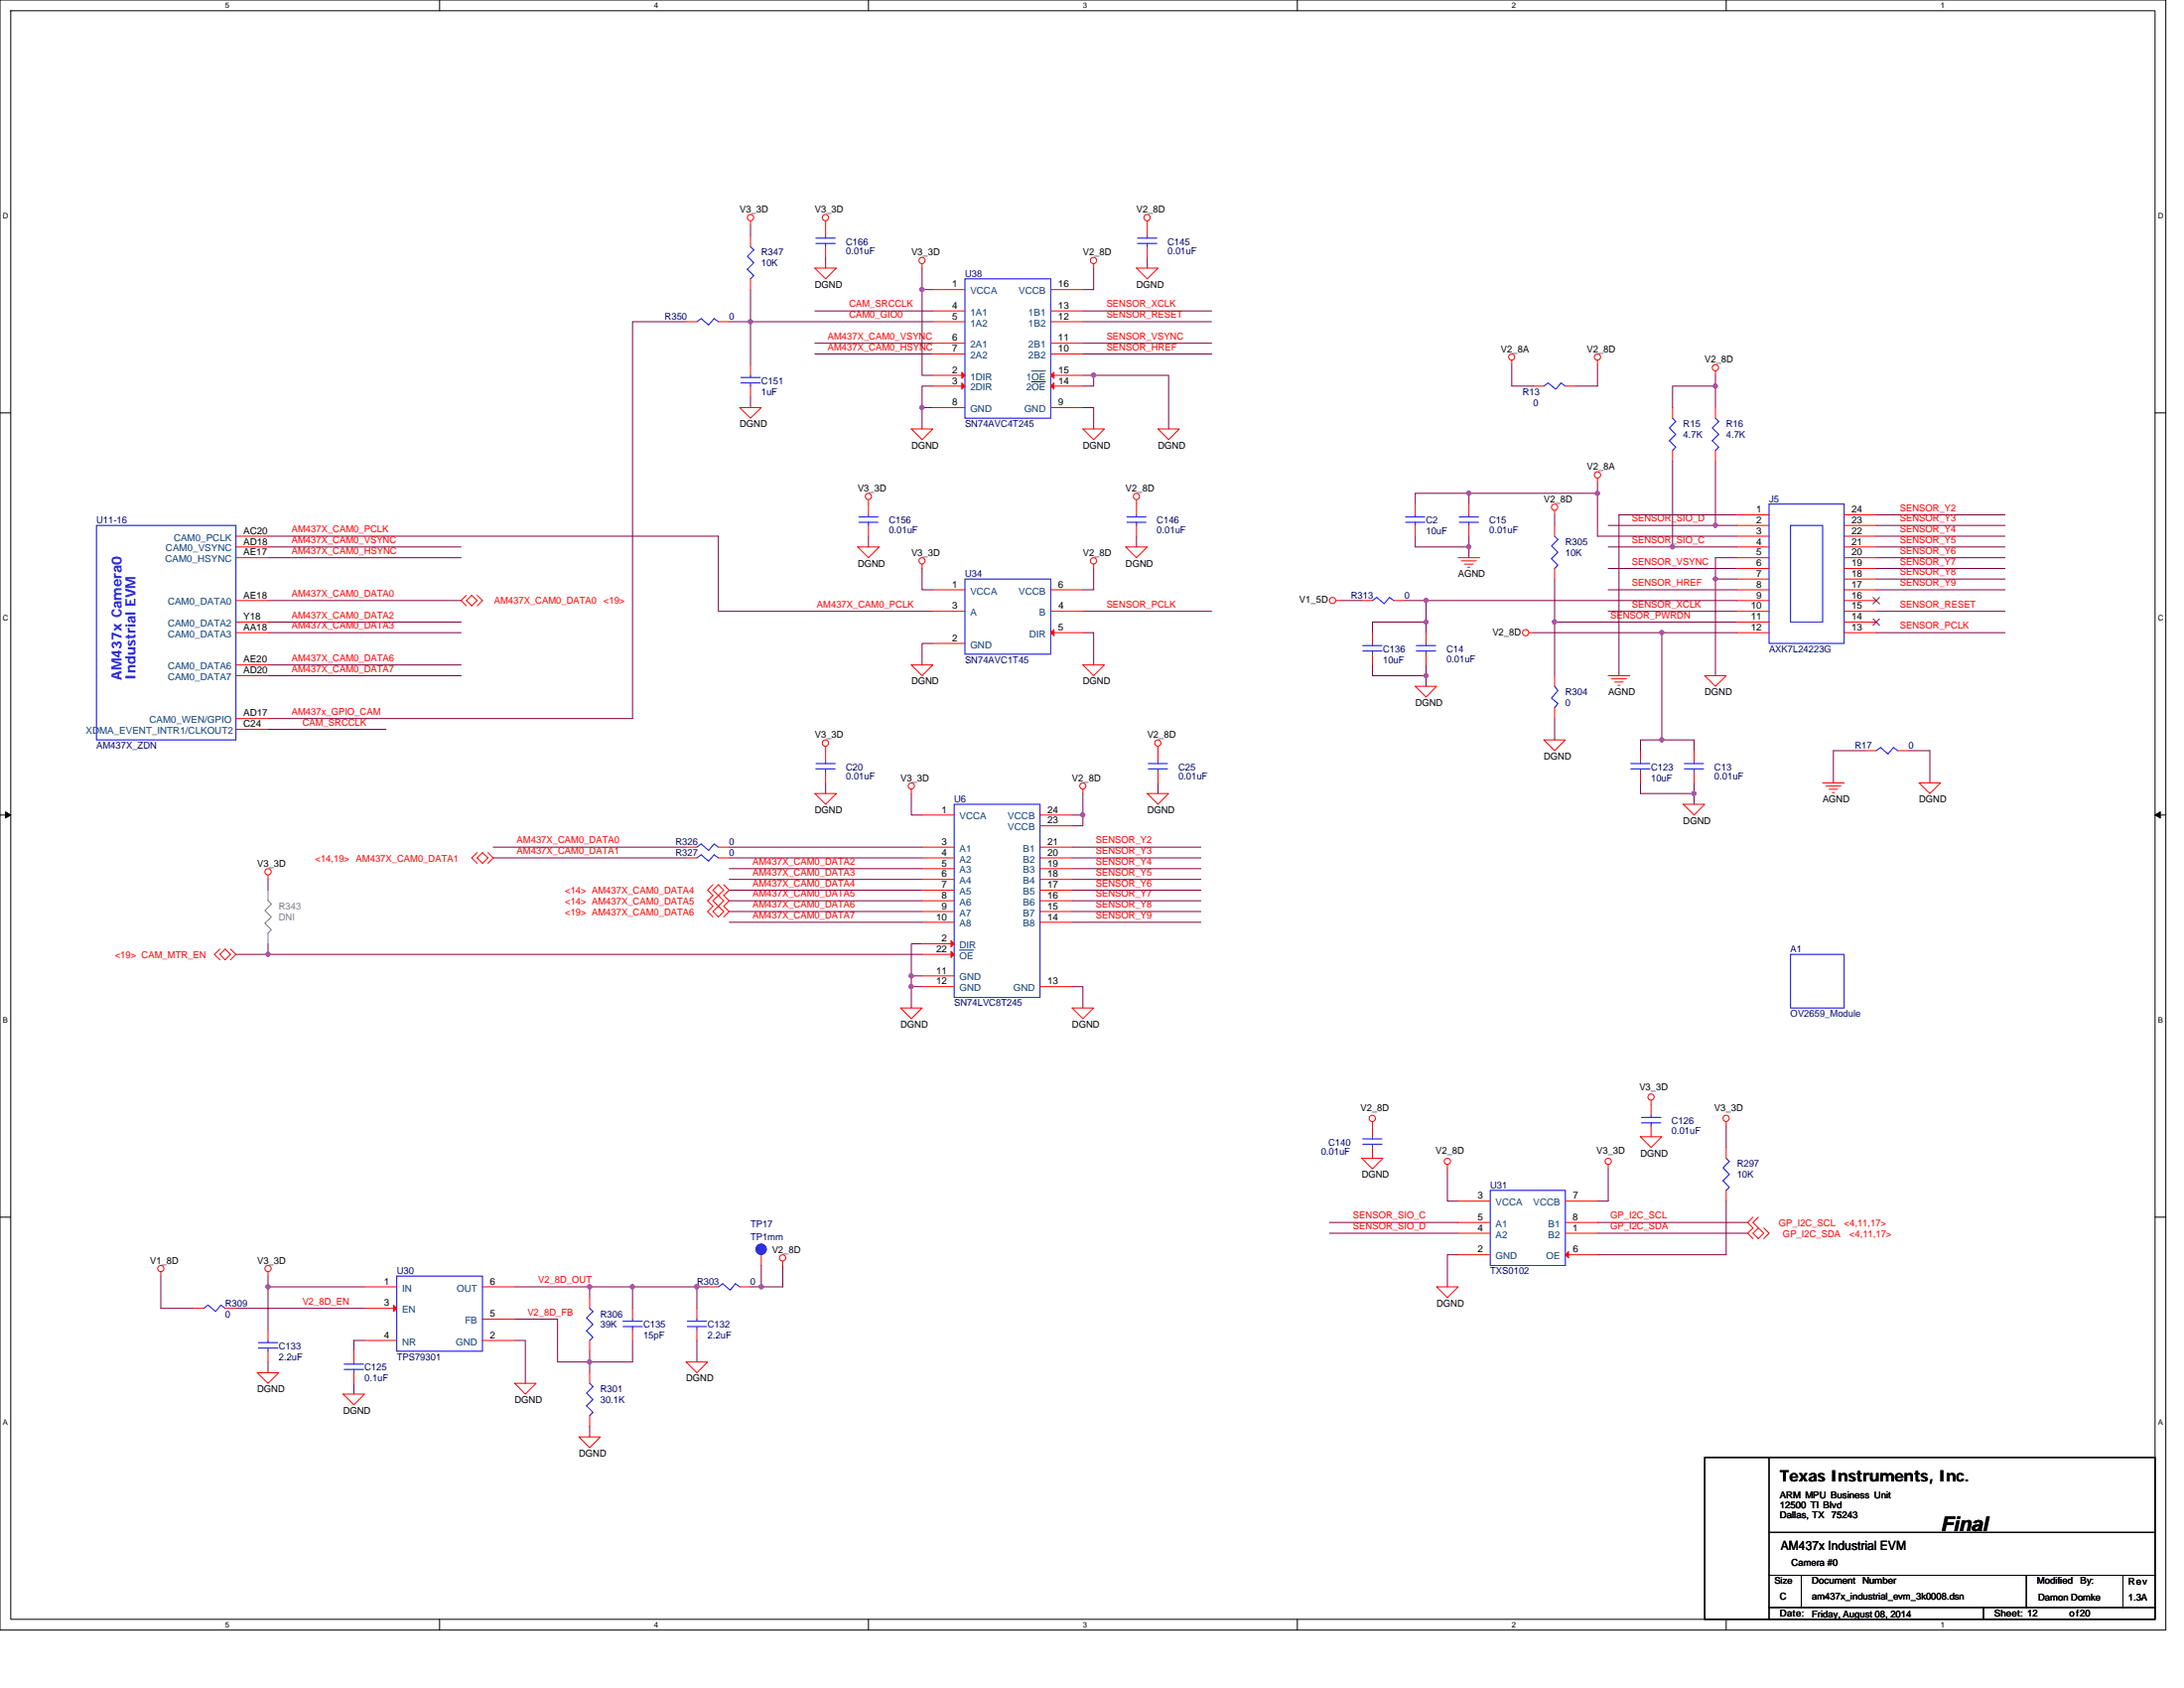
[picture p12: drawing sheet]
<svg xmlns="http://www.w3.org/2000/svg" width="279mm" height="216mm" viewBox="0 0 279 216" stroke-linecap="round" stroke-linejoin="round" font-family="sans-serif">
<path d="M0 0h277.1v208.5h-277.1zM1.4 1.4h274.3v205.7h-274.3z" fill="none" stroke="#000" stroke-width=".13"/>
<g fill="#fff">
<path d="M28.8 .1h.6v1.1h-.6z"/>
<path d="M28.8 207.3h.6v1.1h-.6z"/>
</g>
<path d="M56.2 0v1.4M56.2 207.1v1.4" fill="none" stroke="#000" stroke-width=".13"/>
<g fill="#fff">
<path d="M83.7 .1h.5v1.1h-.5z"/>
<path d="M83.7 207.3h.5v1.1h-.5z"/>
</g>
<path d="M111.1 0v1.4M111.1 207.1v1.4" fill="none" stroke="#000" stroke-width=".13"/>
<g fill="#fff">
<path d="M138.5 .1h.6v1.1h-.6z"/>
<path d="M138.5 207.3h.6v1.1h-.6z"/>
</g>
<path d="M166 0v1.4M166 207.1v1.4" fill="none" stroke="#000" stroke-width=".13"/>
<g fill="#fff">
<path d="M193.4 .1h.6v1.1h-.6z"/>
<path d="M193.4 207.3h.6v1.1h-.6z"/>
</g>
<path d="M220.8 0v1.4M220.8 207.1v1.4" fill="none" stroke="#000" stroke-width=".13"/>
<g fill="#fff">
<path d="M248.3 .1h.5v1.1h-.5z"/>
<path d="M248.3 207.3h.5v1.1h-.5z"/>
<path d="M.4 27.1h.7v1.1h-.7z"/>
<path d="M276.1 27.1h.7v1.1h-.7z"/>
<path d="M.4 78.5h.7v1.1h-.7z"/>
<path d="M276.1 78.5h.7v1.1h-.7z"/>
</g>
<path d="M0 52.8h1.4M275.7 52.8h1.4" fill="none" stroke="#000" stroke-width=".13"/>
<g fill="#fff">
<path d="M.4 130h.6v1.1h-.6z"/>
<path d="M276.1 130h.6v1.1h-.6z"/>
</g>
<path d="M0 104.2h1.4M275.7 104.2h1.4" fill="none" stroke="#000" stroke-width=".13"/>
<path d="M.7 103.8l.7 .4-.7 .4zM275.7 104.2l.7-.4v.8z" fill="#000" stroke="#000" stroke-width=".13"/>
<g fill="#fff">
<path d="M.4 181.4h.6v1.1h-.6z"/>
<path d="M276.1 181.4h.6v1.1h-.6z"/>
</g>
<path d="M0 155.7h1.4M275.7 155.7h1.4M218.1 186.4h57.6v20.7h-57.6zM226.3 186.4v20.6M226.3 196h49.4M226.3 201.5h49.4M226.3 205.6h49.4M230.4 201.5v4.1M253.7 205.6v1.4M259.2 201.5v4.1M271.6 201.5v4.1" fill="none" stroke="#000" stroke-width=".13"/>
<g fill="none" stroke="#800040" stroke-width=".13">
<path d="M96 37v4.1M96 28.8v1.4M104.2 39.8h15.1M105.6 32.9v1.4M118 34.3v2.7h1.3M118 37v11h1.3M138.5 39.8h16.5M139.9 34.3v2.7h-1.4M146.8 32.9v1.4M87.8 41.1h-6.9v50.8h-46.6M93.3 41.1h2.7M96 41.1v5.5"/>
<path d="M96 50.8v1.3M96 41.1h23.3M104.2 43.9h15.1M104.2 45.3h15.1M118 52.1h1.3M118 52.1v2.8M119.3 49.4h-1.3v2.7M138.5 41.1h16.5M138.5 43.9h16.5M138.5 45.3h16.5M138.5 52.1h1.4v2.8M138.5 48h1.4"/>
<path d="M139.9 48h9.6v6.9M139.9 48v1.4h-1.4M193.4 46.6v2.8h2.8M204.4 46.6v2.8h-2.8M214 59v11M219.5 49.4v2.7M219.5 49.4h-5.5v2.7M219.5 59v8.2M219.5 48v1.4M34.3 68.6h57.6v9.6h27.4M34.3 70h24.7M34.3 71.3h24.7"/>
<path d="M34.3 76.8h24.7M34.3 79.6h24.7M111.1 68.6v1.4M118 72.7v2.7h1.3M138.5 78.2h16.5M139.9 72.7v2.7h-1.4M145.4 68.6v1.4M171.4 76.8h2.8M179.7 76.8h2.7M181.1 68.6v1.4h6.8M182.4 76.8h39.8M182.4 79.6v1.3"/>
<path d="M182.4 79.6h-6.8v1.3M182.4 76.8v2.8M187.9 63.1h16.5M187.9 63.1v1.4M187.9 68.6v1.4M187.9 63.1h-6.8v1.4M187.9 70v1.3M198.9 79.6h23.3M198.9 79.6v6.8M198.9 65.8v1.4M198.9 74.1v5.5M204.4 63.1v5.5h17.8"/>
<path d="M204.4 61.7v1.4M205.7 72.7h16.5M205.7 75.4h16.5M205.7 78.2h16.5M205.7 67.2h13.8M205.7 70h8.3M214 70h8.2M219.5 67.2h2.7M219.5 74.1v12.3M222.2 71.3h-2.7v2.8h2.7M222.2 65.8h-15.1v20.6M240 65.8h16.5"/>
<path d="M240 67.2h16.5M240 68.6h16.5M240 70h16.5M240 75.4h16.5M240 74.1h16.5M240 72.7h16.5M240 71.3h16.5M240 78.2h16.5M34.3 93.3h15.1M34.3 80.9h24.7M34.3 86.4h24.7M34.3 85h24.7"/>
<path d="M119.3 82.3h-1.3v2.7M138.5 80.9h1.4v4.1M175.6 85v1.4h6.8M182.4 86.4v1.4M182.4 85v1.4M196.2 80.9h16.4M198.9 91.9v2.7M212.6 80.9h9.6M212.6 94.6h-2.7v1.4M212.6 80.9v13.7M212.6 94.6h4.1v1.4M238.7 96h-4.2v4.1"/>
<path d="M240 80.9h16.5M244.2 96h2.7v4.1M34.3 112.5v1.4M63.1 108.4h24.7M63.1 109.7h24.7M93.3 108.4h24.7M93.3 109.7h24.7M93.3 111.1h24.7M93.3 112.5h24.7M93.3 115.2h24.7M93.3 113.9h24.7M93.3 118h24.7"/>
<path d="M93.3 116.6h24.7M105.6 100.1v1.4M116.6 101.5v2.7h1.4M137.2 116.6h16.4M137.2 118h16.4M137.2 108.4h16.4M137.2 109.7h16.4M137.2 111.1h16.4M137.2 112.5h16.4M137.2 115.2h16.4M137.2 113.9h16.4M138.5 101.5v2.7h-1.3"/>
<path d="M138.5 104.2v1.4h-1.3M148.1 100.1v1.4M209.9 100.1v1.4h6.8M216.7 101.5v1.4M216.7 100.1v1.4M34.3 120.7v1.4h-4.1M34.3 122.1h83.7M116.6 124.8h1.4M116.6 126.2h1.4M116.6 124.8v1.4M116.6 126.2v2.7M118 120.7h-1.4v4.1"/>
<path d="M137.2 126.2h1.3v2.7M170.1 156.4h16.4M170.1 157.7h16.4M185.2 149.5v4.1h1.3M204.4 156.4h19.2M204.4 157.7h19.2M205.7 149.5v4.1h-1.3M220.8 153.6v6.9h-16.4M220.8 144v2.8M20.6 163.2v4.1h4.1M30.2 167.3h16.4M34.3 164.6h12.3"/>
<path d="M34.3 164.6v5.5M34.3 174.2v1.4M34.3 163.2v1.4M45.3 176.9v1.4M46.6 171.4h-1.3v1.4M65.8 164.6h9.6M65.8 171.4h1.4v5.5M65.8 168.7h5.5v5.5h4.1M75.4 174.2v1.4M75.4 164.6v1.4M75.4 172.8v1.4M75.4 164.6h5.5"/>
<path d="M80.9 164.6v2.7M80.9 164.6h8.3M80.9 171.5v2.7h-5.5M89.2 164.6h1.3M89.2 171.4v2.8M89.2 164.6v2.7M96 164.6h1.4M97.4 161.9v2.7M100.1 161.9v2.7h-2.7M186.5 160.5h-1.3v4.1M75.4 182.4v1.4"/>
</g>
<g fill="#f0f" stroke="#f0f" stroke-width=".13">
<circle cx="219.4" cy="74" r=".27"/>
<circle cx="96" cy="41.1" r=".27"/>
<circle cx="117.9" cy="52.1" r=".27"/>
<circle cx="204.4" cy="63.1" r=".27"/>
<circle cx="187.9" cy="63.1" r=".27"/>
<circle cx="182.4" cy="79.6" r=".27"/>
<circle cx="182.4" cy="86.4" r=".27"/>
<circle cx="187.9" cy="69.9" r=".27"/>
<circle cx="216.7" cy="101.5" r=".27"/>
<circle cx="212.6" cy="94.6" r=".27"/>
<circle cx="212.6" cy="80.9" r=".27"/>
<circle cx="219.4" cy="49.4" r=".27"/>
<circle cx="138.5" cy="104.2" r=".27"/>
<circle cx="116.6" cy="124.8" r=".27"/>
<circle cx="116.6" cy="126.2" r=".27"/>
<circle cx="219.4" cy="67.2" r=".27"/>
<circle cx="214" cy="69.9" r=".27"/>
<circle cx="198.9" cy="79.6" r=".27"/>
<circle cx="139.9" cy="48" r=".27"/>
<circle cx="117.9" cy="37" r=".27"/>
<circle cx="89.1" cy="164.6" r=".27"/>
<circle cx="34.3" cy="164.6" r=".27"/>
<circle cx="75.4" cy="174.2" r=".27"/>
<circle cx="80.9" cy="164.6" r=".27"/>
<circle cx="97.4" cy="164.6" r=".27"/>
<circle cx="75.4" cy="164.6" r=".27"/>
<circle cx="182.4" cy="76.8" r=".27"/>
<circle cx="34.3" cy="122.1" r=".27"/>
</g>
<g fill="none" stroke="#f00" stroke-width=".13">
<path d="M96 28.3v.5M96 30.2v1.4M96 35.7v1.3M104.2 34.3h2.8l-1.4 1.4zM105.6 28.3v1.9M105.6 31.6v1.3M118 33.7v.6M119.3 37h4.1M119.3 39.8h4.1M134.4 37h4.1M134.4 39.8h4.1M139.9 33.7v.6"/>
<path d="M145.4 34.3h2.7l-1.3 1.4zM146.8 28.3v1.9M146.8 31.6v1.3M87.8 41.1h1.4M91.9 41.1h1.4M94.6 52.1h2.8l-1.4 1.4zM96 46.6v1.4M96 49.4v1.4M116.6 54.9h2.7l-1.3 1.3zM119.3 52.1h4.1M119.3 48h4.1M119.3 41.1h4.1"/>
<path d="M119.3 43.9h4.1M119.3 45.3h4.1M119.3 49.4h4.1M134.4 52.1h4.1M134.4 41.1h4.1M134.4 43.9h4.1M134.4 45.3h4.1M134.4 48h4.1M134.4 49.4h4.1M138.5 54.9h2.8l-1.4 1.3zM148.1 54.9h2.8l-1.4 1.3zM193.4 46.1v.5"/>
<path d="M196.2 49.4h1.3M200.3 49.4h1.3M204.4 46.1v.5M214 52.1v1.4M214 57.6v1.4M219.5 47.5v.5M219.5 52.1v1.4M219.5 57.6v1.4M30.2 68.6h4.1M30.2 70h4.1M30.2 71.3h4.1M30.2 76.8h4.1"/>
<path d="M30.2 79.6h4.1M59.7 76.8l.6-.7 .7 .7-.7 .7zM59.7 76.1l-.7 .7 .7 .7M61 76.1l.7 .7-.7 .7M109.7 70h2.8l-1.4 1.3zM111.1 63.9v1.9M111.1 67.2v1.4M118 72.2v.5M119.3 75.4h4.1M119.3 78.2h4.1M134.4 75.4h4.1M134.4 78.2h4.1"/>
<path d="M139.9 72.2v.5M144 70h2.8l-1.4 1.3zM145.4 63.9v1.9M145.4 67.2v1.4M170.9 76.8h.6M174.2 76.8h1.4M178.3 76.8h1.4M181.1 64.5v1.3M181.1 67.2v1.4M186.5 71.3h2.8M186.9 71.7h2M187.4 72.2h1.1"/>
<path d="M187.8 72.6h.2M187.9 64.5v1.3M187.9 67.2v1.4M198.9 65.3v.5M198.9 67.2v1.4M198.9 72.7v1.4M204.4 61.2v.5M222.2 65.8h4.1M222.2 67.2h4.1M222.2 68.6h4.1M222.2 70h4.1M222.2 71.3h4.1"/>
<path d="M222.2 72.7h4.1M222.2 74.1h4.1M222.2 75.4h4.1M222.2 76.8h4.1M222.2 78.2h4.1M222.2 79.6h4.1M235.9 65.8h4.1M235.9 67.2h4.1M235.9 68.6h4.1M235.9 70h4.1M235.9 71.3h4.1M235.9 72.7h4.1"/>
<path d="M235.9 74.1h4.1M235.9 75.4h4.1M235.9 76.8h4.1M235.9 78.2h4.1M235.9 79.6h4.1M30.2 80.9h4.1M30.2 85h4.1M30.2 86.4h4.1M30.2 93.3h4.1M30.2 91.9h4.1M105.6 95.5v1.9M105.6 98.8v1.3"/>
<path d="M116.6 85h2.7l-1.3 1.4zM119.3 82.3h4.1M134.4 80.9h4.1M138.5 85h2.8l-1.4 1.4zM148.1 95.5v1.9M148.1 98.8v1.3M175.6 80.9v1.4M175.6 83.7v1.3M181.1 87.8h2.7l-1.4 1.4zM182.4 80.9v1.4M182.4 83.7v1.3M195.6 80.9h.6"/>
<path d="M197.5 94.6h2.8l-1.4 1.4zM198.9 86.4v1.4M198.9 90.5v1.4M205.7 86.4h2.8M206.2 86.8h1.9M206.6 87.2h1.1M207 87.7h.2M209.9 96v1.4M209.9 98.8v1.3M216.7 96v1.4M216.7 98.8v1.3M218.1 86.4h2.7l-1.3 1.4z"/>
<path d="M222.2 80.9h4.1M235.9 80.9h4.1M238.7 96h1.3M242.8 96h1.4M34.3 111.9v.6M61 109.7l.7-.6 .7 .6-.7 .7zM61 109.1l-.7 .6 .7 .7M62.4 109.1l.7 .6-.7 .7M87.8 109.7h1.4M87.8 108.4h1.4M91.2 113.2l-.7 .7 .7 .6-.7 .7 .7 .7-.7 .7 .7 .7M91.2 113.9l.7-.7 .7 .7-.7 .6z"/>
<path d="M91.2 116.6l.7-.7 .7 .7-.7 .7zM91.9 109.7h1.4M91.9 108.4h1.4M91.9 114.5l.7 .7-.7 .7M91.9 114.5l-.7 .7 .7 .7M92.6 113.2l.7 .7-.7 .6 .7 .7-.7 .7 .7 .7-.7 .7M104.2 101.5h2.8l-1.4 1.4zM116.6 100.9v.6M118 104.2h4.1M118 108.4h4.1M118 109.7h4.1M118 111.1h4.1"/>
<path d="M118 112.5h4.1M118 113.9h4.1M118 115.2h4.1M118 116.6h4.1M118 118h4.1M133.1 104.2h4.1M133.1 108.4h4.1M133.1 109.7h4.1M133.1 111.1h4.1M133.1 112.5h4.1M133.1 113.9h4.1M133.1 115.2h4.1"/>
<path d="M133.1 116.6h4.1M133.1 118h4.1M133.1 105.6h4.1M138.5 100.9v.6M146.8 101.5h2.7l-1.4 1.4zM215.3 102.9h2.8l-1.4 1.3zM233.2 100.1h2.7M233.6 100.5h1.9M234 100.9h1.1M234.4 101.4h.3M245.5 100.1h2.8l-1.4 1.4zM28.1 121.4l-.7 .7 .7 .7"/>
<path d="M28.1 122.1l.7-.7 .7 .7-.7 .7zM29.5 121.4l.7 .7-.7 .7M115.2 128.9h2.8l-1.4 1.4zM118 124.8h4.1M118 120.7h4.1M118 122.1h4.1M118 126.2h4.1M133.1 126.2h4.1M137.2 128.9h2.7l-1.4 1.4zM174.2 148.1h2.7l-1.3 1.4zM175.6 143.5v1.9M175.6 146.8v1.3"/>
<path d="M185.2 148.9v.6M186.5 153.6h4.1M186.5 156.4h4.1M186.5 157.7h4.1M200.3 153.6h4.1M200.3 156.4h4.1M200.3 157.7h4.1M205.7 148.9v.6M209.9 145.4h2.7l-1.4 1.4zM211.2 140.7v1.9M211.2 144v1.4M220.8 143.5v.5"/>
<path d="M220.8 146.8v1.3M220.8 152.3v1.3M224.3 157.7l.6-.6 .7 .6-.7 .7zM224.3 155.7l-.7 .7 .7 .7-.7 .6 .7 .7M224.9 155.7l-.6 .7 .6 .7M225.6 157.1l.7 .6-.7 .7M20.6 162.7v.5M24.7 167.3h1.4M28.8 167.3h1.4M32.9 175.6h2.8l-1.4 1.3zM34.3 162.7v.5M34.3 170.1v1.3"/>
<path d="M34.3 172.8v1.4M43.9 178.3h2.7l-1.3 1.4zM45.3 172.8v1.4M45.3 175.6v1.3M46.6 164.6h4.2M46.6 167.3h4.2M46.6 171.4h4.2M61.7 164.6h4.1M61.7 168.7h4.1M61.7 171.4h4.1M65.8 176.9h2.8l-1.4 1.4zM75.4 175.6v1.3"/>
<path d="M75.4 166v1.3M75.4 171.4v1.4M80.9 167.3v1.4M80.9 170.1v1.4M87.8 174.2h2.7l-1.3 1.4zM89.2 167.3v1.4M89.2 170.1v1.4M90.5 164.6h1.4M94.6 164.6h1.4M97.4 160.5v1.4M100.1 161.3v.6M183.8 164.6h2.7l-1.3 1.4z"/>
<path d="M186.5 160.5h4.1M200.3 160.5h4.1M74.1 183.8h2.7l-1.4 1.4zM75.4 181.1v1.3"/>
<circle cx="96" cy="27.8" r=".4"/>
<circle cx="105.6" cy="27.8" r=".4"/>
<circle cx="117.9" cy="33.3" r=".4"/>
<circle cx="139.9" cy="33.3" r=".4"/>
<circle cx="146.7" cy="27.8" r=".4"/>
<circle cx="193.4" cy="45.7" r=".39"/>
<circle cx="204.4" cy="45.7" r=".4"/>
<circle cx="219.5" cy="47" r=".4"/>
<circle cx="111.1" cy="63.5" r=".4"/>
<circle cx="117.9" cy="71.7" r=".4"/>
<circle cx="139.9" cy="71.7" r=".4"/>
<circle cx="145.4" cy="63.5" r=".4"/>
<circle cx="170.5" cy="76.8" r=".4"/>
<circle cx="198.9" cy="64.9" r=".4"/>
<circle cx="204.4" cy="60.7" r=".4"/>
<circle cx="105.6" cy="95" r=".4"/>
<circle cx="148.1" cy="95" r=".4"/>
<circle cx="195.2" cy="80.9" r=".4"/>
<circle cx="34.3" cy="111.5" r=".4"/>
<circle cx="116.6" cy="100.5" r=".4"/>
<circle cx="138.5" cy="100.5" r=".39"/>
<circle cx="175.6" cy="143" r=".4"/>
<circle cx="185.2" cy="148.5" r=".4"/>
<circle cx="205.7" cy="148.5" r=".4"/>
<circle cx="211.2" cy="140.3" r=".4"/>
<circle cx="220.8" cy="143" r=".4"/>
<circle cx="20.6" cy="162.3" r=".4"/>
<circle cx="34.3" cy="162.3" r=".4"/>
<circle cx="100.1" cy="160.9" r=".4"/>
</g>
<g fill="none" stroke="#00f" stroke-width=".13">
<path d="M96 31.6l.4 .4-.8 .8 .8 .8-.8 .8 .8 .9-.4 .4M104.4 31.1h2.4M104.4 30.5h2.4M105.6 30.2v.3M105.6 31.1v.5M123.4 35.7h11v17.8h-11zM145.5 31.1h2.5M145.5 30.5h2.5M146.8 30.2v.3M146.8 31.1v.5M89.2 41.1l.5-.4 1 .9 .7-.9 .5 .4M94.8 49h2.5"/>
<path d="M94.8 48.3h2.5M96 48v.3M96 49v.4M197.5 49.4l.6-.4 .9 .8 .7-.8 .6 .4M214 53.5l.4 .4-.8 .8 .8 .9-.8 .8 .8 .8-.4 .4M219.5 53.5l.4 .4-.8 .8 .8 .9-.8 .8 .8 .8-.4 .4M12.3 67.2h17.9v27.4h-17.9zM109.9 66.8h2.4M109.9 66.1h2.4M111.1 65.8v.3M111.1 66.8v.4M123.4 74.1h11v9.6h-11z"/>
<path d="M144.2 66.8h2.4M144.2 66.1h2.4M145.4 65.8v.3M145.4 66.8v.4M175.6 76.8l.5-.4 1 .8 .7-.8 .5 .4M179.8 66.8h2.5M179.8 66.1h2.5M181.1 65.8v.3M181.1 66.8v.4M186.7 66.8h2.4M186.7 66.1h2.4M187.9 65.8v.3"/>
<path d="M187.9 66.8v.4M198.9 68.6l.4 .4-.8 .8 .8 .8-.8 .9 .8 .8-.4 .4M226.3 64.5h9.6v17.8h-9.6zM229.1 67.2h4.1v12.4h-4.1zM104.4 98.3h2.4M104.4 97.7h2.4M105.6 97.4v.3M105.6 98.3v.5M146.9 98.3h2.5M146.9 97.7h2.5M148.1 97.4v.3M148.1 98.3v.5"/>
<path d="M174.3 83.3h2.5M174.3 82.6h2.5M175.6 82.3v.3M175.6 83.3v.4M181.2 83.3h2.5M181.2 82.6h2.5M182.4 82.3v.3M182.4 83.3v.4M198.9 87.8l.4 .5-.8 1 .8 .7-.4 .5M208.6 98.3h2.5M208.6 97.7h2.5M209.9 97.4v.3"/>
<path d="M209.9 98.3v.5M215.5 98.3h2.5M215.5 97.7h2.5M216.7 97.4v.3M216.7 98.3v.5M242.8 96l-.6-.4-.7 .8-.9-.8-.6 .4M91.9 109.7l-.5-.4-.7 .9-1-.9-.5 .4M91.9 108.4l-.5-.5-.7 .9-1-.9-.5 .5M122.1 102.9h11v24.7h-11zM229.1 122.1h6.8v6.8h-6.8zM174.3 146.3h2.5M174.3 145.7h2.5"/>
<path d="M175.6 145.4v.3M175.6 146.3v.5M190.6 152.3h9.7v9.6h-9.7zM210 143.6h2.5M210 142.9h2.5M211.2 142.6v.3M211.2 143.6v.4M220.8 148.1l.4 .4-.8 .9 .8 .8-.8 .8 .8 .8-.4 .5M28.8 167.3l-.5-.4-.7 .8-1-.8-.5 .4M33.1 172.4h2.4M33.1 171.7h2.4M34.3 171.4v.3"/>
<path d="M34.3 172.4v.4M44 175.2h2.5M44 174.5h2.5M45.3 174.2v.3M45.3 175.2v.4M50.8 163.2h10.9v9.6h-10.9zM75.4 176.9l.5 .5-.9 .8 .9 .8-.9 .8 .9 .8-.5 .5M75.4 167.3l.5 .4-.9 .9 .9 .8-.9 .8 .9 .8-.5 .4M79.7 169.7h2.5M79.7 169h2.5M80.9 168.7v.3M80.9 169.7v.4"/>
<path d="M87.9 169.7h2.5M87.9 169h2.5M89.2 168.7v.3M89.2 169.7v.4M94.6 164.6l-.5-.4-.7 .8-.9-.8-.6 .4"/>
</g>
<g fill="#f00" stroke="#f00" stroke-width=".13">
<path d="M123 47.6l.4 .4-.4 .4z"/>
<path d="M123 49l.4 .4-.4 .4z"/>
<path d="M134.8 47.6v.8l-.4-.4z"/>
<path d="M134.4 49.4l.4-.4v.8z"/>
<path d="M50.4 166.9l.4 .4-.4 .4z"/>
<path d="M200.3 160.5l.4-.4v.8z"/>
<path d="M134.8 80.5v.8l-.4-.4z"/>
<path d="M121.7 120.3l.4 .4-.4 .4z"/>
<path d="M121.7 121.7l.4 .4-.4 .4z"/>
</g>
<path d="M132 47.5h1.8M132 48.8h1.8M122.7 121.5h1.8" fill="none" stroke="#004080" stroke-width=".13"/>
<path d="M239.6 76.4l.9 .8M239.6 79.2l.9 .8M240.4 76.4l-.8 .8M240.4 79.2l-.8 .8" fill="none" stroke="#804000" stroke-width=".13"/>
<path d="M34.3 113.9v1.3l.4 .4-.8 .9 .8 .8-.8 .8 .8 .8-.4 .4v1.4" fill="none" stroke="#808080" stroke-width=".13"/>
<circle cx="97.4" cy="159.8" r=".67" fill="#00f" stroke="#00f" stroke-width=".13"/>
<text font-size="2.6" x="248.3" y="195.8">Final</text>
<text font-size="2" x="227.7" y="189.5">Texas Instruments, Inc.</text>
<g font-size="1.8" fill="#00f">
<text x="15.5" y="87" transform="rotate(-90 15.5 87)">AM437x Camera0</text>
<text x="17.3" y="87" transform="rotate(-90 17.3 87)">Industrial EVM</text>
</g>
<text font-size="1.6" x="227.8" y="198.2">AM437x Industrial EVM</text>
<g font-size="1.2">
<text x="94.6" y="27.2">V3_3D</text>
<text x="104.2" y="27.2">V3_3D</text>
<text x="145.4" y="27.2">V2_8D</text>
<text x="116.6" y="32.7">V3_3D</text>
<text x="138.5" y="32.7">V2_8D</text>
<text x="104.2" y="36.8">DGND</text>
<text x="121.8" y="36.7">1</text>
<text x="121.8" y="39.5">4</text>
<text x="121.8" y="40.9">5</text>
<text x="135.4" y="39.5">13</text>
<text x="135.4" y="40.9">12</text>
<text x="135.4" y="36.7">16</text>
<text x="145.4" y="36.8">DGND</text>
<text x="121.8" y="47.7">2</text>
<text x="121.8" y="43.6">6</text>
<text x="121.8" y="45">7</text>
<text x="135.4" y="43.6">11</text>
<text x="135.4" y="45">10</text>
<text x="135.4" y="47.7">15</text>
<text x="192" y="45">V2_8A</text>
<text x="203" y="45">V2_8D</text>
<text x="218.1" y="46.4">V2_8D</text>
<text x="121.8" y="51.8">8</text>
<text x="121.8" y="49.1">3</text>
<text x="135.4" y="51.8">9</text>
<text x="135.4" y="49.1">14</text>
<text x="94.6" y="54.6">DGND</text>
<text x="116.6" y="57.4">DGND</text>
<text x="138.5" y="57.4">DGND</text>
<text x="148.1" y="57.4">DGND</text>
<text x="109.7" y="62.8">V3_3D</text>
<text x="144" y="62.8">V2_8D</text>
<text x="197.5" y="64.2">V2_8D</text>
<text x="203" y="60.1">V2_8A</text>
<text x="224.7" y="65.6">1</text>
<text x="236.9" y="65.6">24</text>
<text x="31.1" y="71">AE17</text>
<text x="31.1" y="69.7">AD18</text>
<text x="31.1" y="68.3">AC20</text>
<text x="116.6" y="71.1">V3_3D</text>
<text x="138.5" y="71.1">V2_8D</text>
<text x="224.7" y="66.9">2</text>
<text x="224.7" y="68.3">3</text>
<text x="224.7" y="69.7">4</text>
<text x="224.7" y="71">5</text>
<text x="236.9" y="66.9">23</text>
<text x="236.9" y="68.3">22</text>
<text x="236.9" y="69.7">21</text>
<text x="236.9" y="71">20</text>
<text x="31.1" y="76.5">AE18</text>
<text x="109.7" y="72.5">DGND</text>
<text x="121.8" y="75.1">1</text>
<text x="121.8" y="77.9">3</text>
<text x="135.4" y="75.1">6</text>
<text x="135.4" y="77.9">4</text>
<text x="144" y="72.5">DGND</text>
<text x="166.2" y="77.1">V1_5D</text>
<text x="186.5" y="73.8">AGND</text>
<text x="224" y="77.9">10</text>
<text x="224.7" y="72.4">6</text>
<text x="224.7" y="73.8">7</text>
<text x="224.7" y="75.1">8</text>
<text x="224.7" y="76.5">9</text>
<text x="236.9" y="72.4">19</text>
<text x="236.9" y="73.8">18</text>
<text x="236.9" y="75.1">17</text>
<text x="236.9" y="76.5">16</text>
<text x="236.9" y="77.9">15</text>
<text x="31.1" y="79.3">Y18</text>
<text x="31.1" y="80.6">AA18</text>
<text x="121.8" y="82">2</text>
<text x="135.4" y="80.6">5</text>
<text x="190.9" y="81.2">V2_8D</text>
<text x="224" y="79.3">11</text>
<text x="224" y="80.6">12</text>
<text x="236.9" y="79.3">14</text>
<text x="236.9" y="80.6">13</text>
<text x="31.1" y="84.8">AE20</text>
<text x="31.1" y="86.1">AD20</text>
<text x="116.6" y="87.5">DGND</text>
<text x="138.5" y="87.5">DGND</text>
<text x="205.7" y="88.9">AGND</text>
<text x="218.1" y="88.9">DGND</text>
<text x="31.1" y="93">C24</text>
<text x="31.1" y="91.6">AD17</text>
<text x="104.2" y="94.4">V3_3D</text>
<text x="146.8" y="94.4">V2_8D</text>
<text x="181.1" y="90.3">DGND</text>
<text x="115.2" y="99.9">V3_3D</text>
<text x="137.2" y="99.9">V2_8D</text>
<text x="197.5" y="97.1">DGND</text>
<text x="104.2" y="104">DGND</text>
<text x="120.4" y="103.9">1</text>
<text x="134" y="103.9">24</text>
<text x="134" y="105.3">23</text>
<text x="146.8" y="104">DGND</text>
<text x="215.3" y="105.4">DGND</text>
<text x="233.2" y="102.6">AGND</text>
<text x="245.5" y="102.6">DGND</text>
<text x="32.9" y="110.8">V3_3D</text>
<text x="120.4" y="108.1">3</text>
<text x="120.4" y="109.4">4</text>
<text x="120.4" y="110.8">5</text>
<text x="120.4" y="112.2">6</text>
<text x="120.4" y="113.6">7</text>
<text x="134" y="108.1">21</text>
<text x="134" y="109.4">20</text>
<text x="134" y="110.8">19</text>
<text x="134" y="112.2">18</text>
<text x="134" y="113.6">17</text>
<text x="119.8" y="117.7">10</text>
<text x="120.4" y="114.9">8</text>
<text x="120.4" y="116.3">9</text>
<text x="134" y="114.9">16</text>
<text x="134" y="116.3">15</text>
<text x="134" y="117.7">14</text>
<text x="119.8" y="121.8">22</text>
<text x="119.8" y="124.5">11</text>
<text x="119.8" y="125.9">12</text>
<text x="120.4" y="120.4">2</text>
<text x="134" y="125.9">13</text>
<text x="115.2" y="131.4">DGND</text>
<text x="137.2" y="131.4">DGND</text>
<text x="174.1" y="142.1">V2_8D</text>
<text x="209.7" y="139.4">V3_3D</text>
<text x="219.3" y="142.1">V3_3D</text>
<text x="183.7" y="147.6">V2_8D</text>
<text x="204.2" y="147.6">V3_3D</text>
<text x="209.9" y="147.9">DGND</text>
<text x="174.2" y="150.6">DGND</text>
<text x="189" y="153.3">3</text>
<text x="201.2" y="153.3">7</text>
<text x="19.2" y="161.6">V1_8D</text>
<text x="32.9" y="161.6">V3_3D</text>
<text x="98.8" y="160.2">V2_8D</text>
<text x="189" y="156.1">5</text>
<text x="189" y="160.2">2</text>
<text x="189" y="157.4">4</text>
<text x="201.2" y="156.1">8</text>
<text x="201.2" y="157.4">1</text>
<text x="201.2" y="160.2">6</text>
<text x="49.1" y="164.3">1</text>
<text x="49.1" y="167">3</text>
<text x="62.7" y="164.3">6</text>
<text x="183.8" y="167.1">DGND</text>
<text x="49.1" y="171.2">4</text>
<text x="62.7" y="171.2">2</text>
<text x="62.7" y="168.4">5</text>
<text x="32.9" y="178.1">DGND</text>
<text x="65.8" y="179.4">DGND</text>
<text x="87.8" y="176.7">DGND</text>
<text x="43.9" y="180.8">DGND</text>
<text x="74.1" y="186.3">DGND</text>
<text x="227.7" y="191.6">ARM MPU Business Unit</text>
<text x="227.7" y="192.9">12500 TI Blvd</text>
<text x="227.7" y="194.2">Dallas, TX</text>
<text x="234.3" y="194.2">75243</text>
<text x="227" y="202.6">Size</text>
<text x="229.2" y="200.3">Camera #0</text>
<text x="231.8" y="202.6">Document</text>
<text x="238.3" y="202.6">Number</text>
<text x="260.6" y="202.6">Modified</text>
<text x="266.1" y="202.6">By:</text>
<text x="272.3" y="202.8">Rev</text>
<text x="227.7" y="206.7">Date:</text>
<text x="227.7" y="204.5">C</text>
<text x="231.8" y="206.9">Friday, August 08, 2014</text>
<text x="231.8" y="204.5">am437x_industrial_evm_3k0008.dsn</text>
<text x="255.1" y="206.7">Sheet: 12</text>
<text x="260.8" y="204.7">Damon Domke</text>
<text x="264.7" y="206.7">of20</text>
<text x="272.3" y="204.7">1.3A</text>
</g>
<g font-size="1.2" fill="#000080">
<text x="97.4" y="32.7">R347</text>
<text x="97.4" y="34">10K</text>
<text x="108.2" y="31.3">C166</text>
<text x="108.2" y="32.5">0.01uF</text>
<text x="123.4" y="35.4">U38</text>
<text x="149.4" y="31.3">C145</text>
<text x="149.4" y="32.5">0.01uF</text>
<text x="85" y="40.9">R350</text>
<text x="93.3" y="40.9">0</text>
<text x="97.4" y="49.1">C151</text>
<text x="97.4" y="50.5">1uF</text>
<text x="194.8" y="50.5">R13</text>
<text x="196.2" y="51.9">0</text>
<text x="123.4" y="54.6">SN74AVC4T245</text>
<text x="215.3" y="54.6">R15</text>
<text x="215.3" y="56">4.7K</text>
<text x="220.8" y="54.6">R16</text>
<text x="220.8" y="56">4.7K</text>
<text x="226.3" y="64.2">J5</text>
<text x="12.3" y="67">U11-16</text>
<text x="113.7" y="67">C156</text>
<text x="113.7" y="68.2">0.01uF</text>
<text x="148" y="67">C146</text>
<text x="148" y="68.2">0.01uF</text>
<text x="182.4" y="67">C2</text>
<text x="182.4" y="68.3">10uF</text>
<text x="190.5" y="67">C15</text>
<text x="190.5" y="68.2">0.01uF</text>
<text x="200.3" y="69.7">R305</text>
<text x="200.3" y="71.1">10K</text>
<text x="123.4" y="73.8">U34</text>
<text x="172.8" y="76.6">R313</text>
<text x="179.7" y="76.6">0</text>
<text x="176.9" y="83.4">C136</text>
<text x="185" y="83.4">C14</text>
<text x="226.3" y="83.4">AXK7L24223G</text>
<text x="123.4" y="84.8">SN74AVC1T45</text>
<text x="176.9" y="84.8">10uF</text>
<text x="185" y="84.7">0.01uF</text>
<text x="200.3" y="88.9">R304</text>
<text x="12.3" y="95.8">AM437X_ZDN</text>
<text x="200.3" y="90.3">0</text>
<text x="237.3" y="95.8">R17</text>
<text x="244.2" y="95.8">0</text>
<text x="108.2" y="98.5">C20</text>
<text x="108.2" y="99.7">0.01uF</text>
<text x="150.7" y="98.5">C25</text>
<text x="150.7" y="99.7">0.01uF</text>
<text x="211.2" y="98.5">C123</text>
<text x="211.2" y="99.9">10uF</text>
<text x="219.3" y="98.5">C13</text>
<text x="219.3" y="99.7">0.01uF</text>
<text x="122.1" y="102.6">U6</text>
<text x="86.4" y="109.5">R327</text>
<text x="86.4" y="108.1">R326</text>
<text x="93.3" y="109.5">0</text>
<text x="93.3" y="108.1">0</text>
<text x="229.1" y="121.8">A1</text>
<text x="122.1" y="128.7">SN74LVC8T245</text>
<text x="229.1" y="130">OV2659_Module</text>
<text x="213.8" y="143.8">C126</text>
<text x="169" y="147.7">0.01uF</text>
<text x="169.9" y="146.5">C140</text>
<text x="213.8" y="145">0.01uF</text>
<text x="222.2" y="149.3">R297</text>
<text x="190.6" y="152">U31</text>
<text x="222.2" y="150.6">10K</text>
<text x="96" y="156.9">TP17</text>
<text x="96" y="158.6">TP1mm</text>
<text x="28.8" y="167.1">R309</text>
<text x="50.8" y="163">U30</text>
<text x="89.2" y="164.3">R303</text>
<text x="96" y="164.3">0</text>
<text x="190.6" y="163">TXS0102</text>
<text x="28.8" y="168.5">0</text>
<text x="35.7" y="172.6">C133</text>
<text x="35.7" y="173.9">2.2uF</text>
<text x="50.8" y="173.9">TPS79301</text>
<text x="76.8" y="168.5">R306</text>
<text x="76.8" y="169.8">39K</text>
<text x="82.3" y="169.8">C135</text>
<text x="82.3" y="171.2">15pF</text>
<text x="90.5" y="169.8">C132</text>
<text x="90.5" y="171.2">2.2uF</text>
<text x="46.6" y="175.3">C125</text>
<text x="46.6" y="176.7">0.1uF</text>
<text x="76.8" y="178.1">R301</text>
<text x="76.8" y="179.4">30.1K</text>
</g>
<g font-size="1.2" fill="#f00">
<text x="108.6" y="40.7">CAM0_GIO0</text>
<text x="108.6" y="39.3">CAM_SRCCLK</text>
<text x="141.6" y="39.3">SENSOR_XCLK</text>
<text x="141.6" y="40.7">SENSOR_RESET</text>
<text x="105.9" y="43.4">AM437X_CAM0_VSYNC</text>
<text x="105.9" y="44.8">AM437X_CAM0_HSYNC</text>
<text x="141.6" y="43.4">SENSOR_VSYNC</text>
<text x="141.6" y="44.8">SENSOR_HREF</text>
<text x="243.1" y="65.4">SENSOR_Y2</text>
<text x="37.3" y="68.1">AM437X_CAM0_PCLK</text>
<text x="37.3" y="69.5">AM437X_CAM0_VSYNC</text>
<text x="37.3" y="70.8">AM437X_CAM0_HSYNC</text>
<text x="208.8" y="66.7">SENSOR_SIO_D</text>
<text x="208.8" y="69.5">SENSOR_SIO_C</text>
<text x="243.1" y="66.7">SENSOR_Y3</text>
<text x="243.1" y="68.1">SENSOR_Y4</text>
<text x="243.1" y="69.5">SENSOR_Y5</text>
<text x="243.1" y="70.8">SENSOR_Y6</text>
<text x="37.3" y="76.3">AM437X_CAM0_DATA0</text>
<text x="63.2" y="77.3">AM437X_CAM0_DATA0</text>
<text x="77.2" y="77.3">&lt;19&gt;</text>
<text x="104.5" y="77.7">AM437X_CAM0_PCLK</text>
<text x="141.6" y="77.7">SENSOR_PCLK</text>
<text x="208.8" y="72.2">SENSOR_VSYNC</text>
<text x="208.8" y="75">SENSOR_HREF</text>
<text x="208.8" y="77.7">SENSOR_XCLK</text>
<text x="243.1" y="75">SENSOR_Y9</text>
<text x="243.1" y="73.6">SENSOR_Y8</text>
<text x="243.1" y="72.2">SENSOR_Y7</text>
<text x="243.1" y="77.7">SENSOR_RESET</text>
<text x="37.3" y="79.1">AM437X_CAM0_DATA2</text>
<text x="37.3" y="80.4">AM437X_CAM0_DATA3</text>
<text x="206" y="79.1">SENSOR_PWRDN</text>
<text x="243.1" y="80.4">SENSOR_PCLK</text>
<text x="37.3" y="85.9">AM437X_CAM0_DATA7</text>
<text x="37.3" y="84.6">AM437X_CAM0_DATA6</text>
<text x="37.3" y="91.4">AM437x_GPIO_CAM</text>
<text x="38.7" y="92.8">CAM_SRCCLK</text>
<text x="66.1" y="107.9">AM437X_CAM0_DATA0</text>
<text x="140.2" y="107.9">SENSOR_Y2</text>
<text x="40.3" y="110.2">&lt;14,19&gt; AM437X_CAM0_DATA1</text>
<text x="66.1" y="109.2">AM437X_CAM0_DATA1</text>
<text x="96.3" y="110.6">AM437X_CAM0_DATA2</text>
<text x="96.3" y="112">AM437X_CAM0_DATA3</text>
<text x="96.3" y="113.4">AM437X_CAM0_DATA4</text>
<text x="140.2" y="109.2">SENSOR_Y3</text>
<text x="140.2" y="110.6">SENSOR_Y4</text>
<text x="140.2" y="112">SENSOR_Y5</text>
<text x="140.2" y="113.4">SENSOR_Y6</text>
<text x="72.3" y="114.3">&lt;14&gt; AM437X_CAM0_DATA4</text>
<text x="72.3" y="115.7">&lt;14&gt; AM437X_CAM0_DATA5</text>
<text x="72.3" y="117">&lt;19&gt; AM437X_CAM0_DATA6</text>
<text x="96.3" y="114.7">AM437X_CAM0_DATA5</text>
<text x="96.3" y="117.5">AM437X_CAM0_DATA7</text>
<text x="96.3" y="116.1">AM437X_CAM0_DATA6</text>
<text x="140.2" y="116.1">SENSOR_Y8</text>
<text x="140.2" y="117.5">SENSOR_Y9</text>
<text x="140.2" y="114.7">SENSOR_Y7</text>
<text x="14.7" y="122.5">&lt;19&gt; CAM_MTR_EN</text>
<text x="173.1" y="155.9">SENSOR_SIO_C</text>
<text x="206" y="155.9">GP_I2C_SCL</text>
<text x="173.1" y="157.2">SENSOR_SIO_D</text>
<text x="206" y="157.2">GP_I2C_SDA</text>
<text x="227.6" y="156.8">GP_I2C_SCL</text>
<text x="228.1" y="158.2">GP_I2C_SDA</text>
<text x="235.9" y="156.8">&lt;4,11,17&gt;</text>
<text x="236.6" y="158.2">&lt;4,11,17&gt;</text>
<text x="38.7" y="166.9">V2_8D_EN</text>
<text x="68.9" y="164.1">V2_8D_OUT</text>
<text x="67.5" y="168.2">V2_8D_FB</text>
</g>
<g font-size="1.2" fill="#004080">
<text x="124.1" y="37.6">VCCA</text>
<text x="124.1" y="40.3">1A1</text>
<text x="124.1" y="41.7">1A2</text>
<text x="130.3" y="37.6">VCCB</text>
<text x="131.6" y="40.3">1B1</text>
<text x="131.6" y="41.7">1B2</text>
<text x="124.1" y="44.5">2A1</text>
<text x="124.1" y="45.8">2A2</text>
<text x="131.6" y="44.5">2B1</text>
<text x="131.6" y="45.8">2B2</text>
<text x="124.1" y="52.7">GND</text>
<text x="124.1" y="48.6">1DIR</text>
<text x="124.1" y="50">2DIR</text>
<text x="131" y="52.7">GND</text>
<text x="131.3" y="48.6">1OE</text>
<text x="131.3" y="50">2OE</text>
<text x="21.1" y="71.9">CAM0_HSYNC</text>
<text x="21.2" y="70.5">CAM0_VSYNC</text>
<text x="22.2" y="69.2">CAM0_PCLK</text>
<text x="21.5" y="77.4">CAM0_DATA0</text>
<text x="124.1" y="76">VCCA</text>
<text x="130.3" y="76">VCCB</text>
<text x="21.5" y="80.1">CAM0_DATA2</text>
<text x="21.5" y="81.5">CAM0_DATA3</text>
<text x="124.1" y="78.8">A</text>
<text x="124.1" y="82.9">GND</text>
<text x="131.7" y="81.5">DIR</text>
<text x="132.9" y="78.8">B</text>
<text x="21.5" y="85.6">CAM0_DATA6</text>
<text x="21.5" y="87">CAM0_DATA7</text>
<text x="11" y="93.9">XDMA_EVENT_INTR1/CLKOUT2</text>
<text x="19.1" y="92.5">CAM0_WEN/GPIO</text>
<text x="122.7" y="104.8">VCCA</text>
<text x="128.9" y="104.8">VCCB</text>
<text x="128.9" y="106.2">VCCB</text>
<text x="122.7" y="108.9">A1</text>
<text x="122.7" y="110.3">A2</text>
<text x="122.7" y="111.7">A3</text>
<text x="122.7" y="113.1">A4</text>
<text x="130.9" y="108.9">B1</text>
<text x="130.9" y="110.3">B2</text>
<text x="130.9" y="111.7">B3</text>
<text x="130.9" y="113.1">B4</text>
<text x="122.7" y="114.4">A5</text>
<text x="122.7" y="115.8">A6</text>
<text x="122.7" y="117.2">A7</text>
<text x="122.7" y="118.5">A8</text>
<text x="130.9" y="114.4">B5</text>
<text x="130.9" y="115.8">B6</text>
<text x="130.9" y="117.2">B7</text>
<text x="130.9" y="118.5">B8</text>
<text x="122.7" y="125.4">GND</text>
<text x="122.7" y="121.3">DIR</text>
<text x="122.7" y="122.6">OE</text>
<text x="122.7" y="126.8">GND</text>
<text x="129.6" y="126.8">GND</text>
<text x="191.3" y="154.2">VCCA</text>
<text x="196.2" y="154.2">VCCB</text>
<text x="191.3" y="156.9">A1</text>
<text x="191.3" y="161.1">GND</text>
<text x="191.3" y="158.3">A2</text>
<text x="197.8" y="161.1">OE</text>
<text x="198.1" y="156.9">B1</text>
<text x="198.1" y="158.3">B2</text>
<text x="51.4" y="165.2">IN</text>
<text x="51.4" y="167.9">EN</text>
<text x="58.4" y="165.2">OUT</text>
<text x="51.4" y="172">NR</text>
<text x="58.3" y="172">GND</text>
<text x="59.5" y="169.3">FB</text>
</g>
<g font-size="1.2" fill="#808080">
<text x="35.7" y="116.3">R343</text>
<text x="35.7" y="117.7">DNI</text>
</g>
<g font-size="1">
<text x="28.8" y="1">5</text>
<text x="83.7" y="1">4</text>
<text x="138.5" y="1">3</text>
<text x="193.4" y="1">2</text>
<text x="248.3" y="1">1</text>
<text x=".4" y="28">D</text>
<text x="276.1" y="28">D</text>
<text x=".4" y="79.4">C</text>
<text x="276.1" y="79.4">C</text>
<text x=".4" y="130.9">B</text>
<text x="276.1" y="130.9">B</text>
<text x=".4" y="182.3">A</text>
<text x="276.1" y="182.3">A</text>
<text x="28.8" y="208.2">5</text>
<text x="83.7" y="208.2">4</text>
<text x="138.5" y="208.2">3</text>
<text x="193.4" y="208.2">2</text>
<text x="248.3" y="208.2">1</text>
</g>
</svg>
